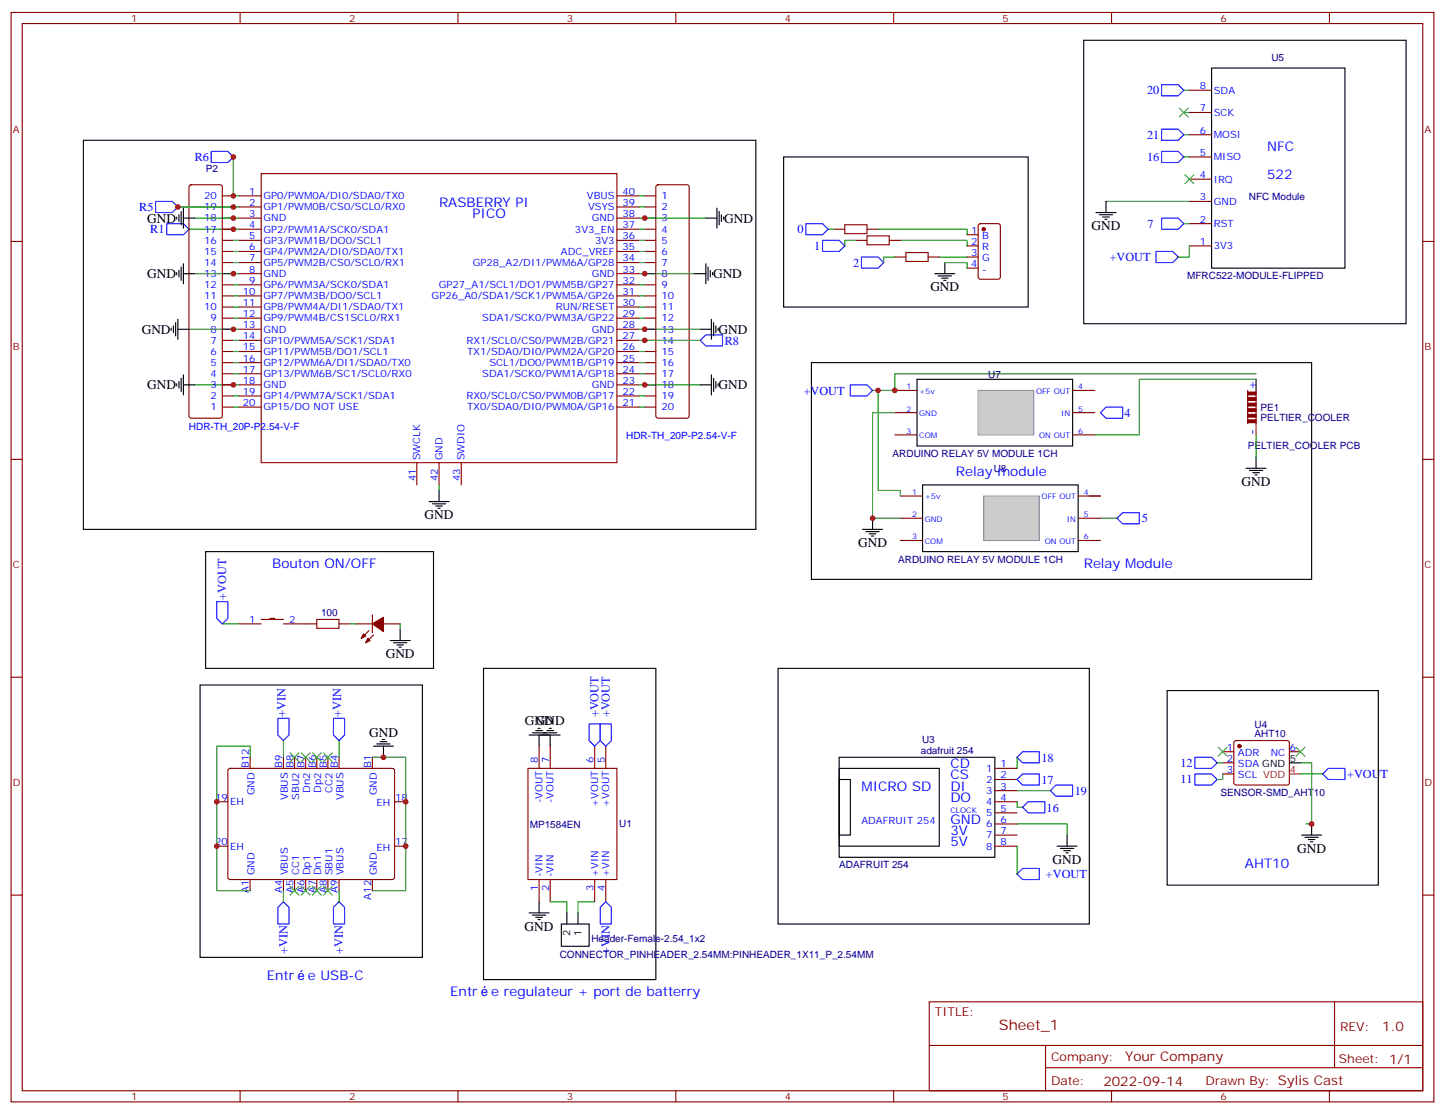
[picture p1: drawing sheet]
<svg xmlns="http://www.w3.org/2000/svg" width="459mm" height="354mm" viewBox="0 0 459 354" stroke-linecap="round" stroke-linejoin="round" font-family="sans-serif">
<g fill="none" stroke="#870000" stroke-width=".35">
<path d="M3.5 4h451.6v345.7h-451.6zM7.1 7.5h444.5v338.6h-444.5zM76.2 4v3.5M145.3 4v3.5M214.5 4v3.5M283.6 4v3.5M352.8 4v3.5M421.9 4v3.5M377.5 35.7h7M377.5 28.6h7M60.2 58.8l.5-.2h9.1l.5 .2 .3 .5v72.7l-.3 .5-.5 .2h-9.1l-.5-.2-.2-.5v-72.7zM82.9 55.1h112.9v91.7h-112.9z"/>
<path d="M208.4 58.8l.4-.2h9.2l.5 .2 .2 .5v72.7l-.2 .5-.5 .2h-9.2l-.5-.2-.2-.5v-72.7zM377.5 56.9h7M377.5 49.8h7M377.5 42.8h7M3.5 76.6h3.6M70.6 62.2h3.5M70.6 65.7h3.5M70.6 69.2h3.5M70.6 72.7h3.5M70.6 76.3h3.5M70.6 79.8h3.5M75.8 62.2h7.1"/>
<path d="M75.8 65.7h7.1M75.8 69.2h7.1M75.8 72.7h7.1M75.8 76.3h7.1M75.8 79.8h7.1M195.8 62.2h7M195.8 65.7h7M195.8 69.2h7M195.8 72.7h7M195.8 76.3h7M195.8 79.8h7M204.6 62.2h3.5"/>
<path d="M204.6 65.7h3.5M204.6 69.2h3.5M204.6 72.7h3.5M204.6 76.3h3.5M204.6 79.8h3.5M264.6 72.7h3.5M268.1 71.3h7.1v2.9h-7.1zM271.6 76.3h3.6M275.2 74.9h7v2.8h-7zM275.2 72.7h3.5M282.2 76.3h3.6M306.9 74.5h3.5"/>
<path d="M306.9 78h3.5M310.7 71.2l.4-.2h5.7l.6 .4 .1 16.5-.5 .7h-5.9l-.6-.4-.1-16.5zM377.5 78h7M377.5 71h7M377.5 63.9h7M451.6 76.6h3.5M70.6 83.3h3.5M70.6 86.9h3.5M70.6 90.4h3.5M70.6 93.9h3.5M70.6 97.4h3.5M75.8 83.3h7.1"/>
<path d="M75.8 86.9h7.1M75.8 90.4h7.1M75.8 93.9h7.1M75.8 97.4h7.1M195.8 83.3h7M195.8 86.9h7M195.8 90.4h7M195.8 93.9h7M195.8 97.4h7M204.6 83.3h3.5M204.6 86.9h3.5M204.6 90.4h3.5"/>
<path d="M204.6 93.9h3.5M204.6 97.4h3.5M284 81.6h3.5M287.5 80.2h7.1v2.8h-7.1zM294.6 81.6h3.5M306.9 81.6h3.5M306.9 85.1h3.5M70.6 101h3.5M70.6 104.5h3.5M70.6 108h3.5M70.6 111.5h3.5M70.6 115.1h3.5"/>
<path d="M70.6 118.6h3.5M75.8 101h7.1M75.8 104.5h7.1M75.8 108h7.1M75.8 111.5h7.1M75.8 115.1h7.1M75.8 118.6h7.1M195.8 101h7M195.8 104.5h7M195.8 108h7M195.8 111.5h7M195.8 115.1h7"/>
<path d="M195.8 118.6h7M204.6 101h3.5M204.6 104.5h3.5M204.6 108h3.5M204.6 111.5h3.5M204.6 115.1h3.5M204.6 118.6h3.5M70.6 122.1h3.5M70.6 125.7h3.5M70.6 129.2h3.5M75.8 122.1h7.1M75.8 125.7h7.1"/>
<path d="M75.8 129.2h7.1M195.8 122.1h7M195.8 125.7h7M195.8 129.2h7M204.6 122.1h3.5M204.6 125.7h3.5M204.6 129.2h3.5M284 123.9h7M284 131h7M284 138h7M340.4 123.9h7.1M340.4 131h7.1"/>
<path d="M340.4 138h7.1M3.5 145.8h3.6M132.3 146.8v7.1M139.3 146.8v7.1M146.4 146.8v7.1M451.6 145.8h3.5M75.8 198h7.1M82.9 196.6h7.1M85.7 196.6v-.4h1.4v.4M90 198h10.5M100.5 196.6h7.1v2.8h-7.1zM107.6 198h3.5"/>
<path d="M112.9 198h5.3M118.2 195.2v5.6M121.7 198h5.3M3.5 214.9h3.6M117.1 200.1l-2.4 2.5M118.5 201.5l-2.4 2.5M451.6 214.9h3.5M171.1 236.8v7M174.6 236.8v7M188.7 236.8v7M192.3 236.8v7M388.1 238.5h3.5"/>
<path d="M391.8 235.2l.5-.2h16.2l.5 .2 .2 .5v12.7l-.2 .5-.5 .2h-16.2l-.5-.2-.2-.5v-12.7zM409.2 238.5h3.5M68.8 254.4h3.5M72.6 244l.4-.2 51.8 .1 .4 .6v34.2l-.7 .4h-51.7l-.5-.7v-33.9zM79.4 240.3v3.5M90 240.3v3.5M93.5 240.3v3.5M97 240.3v3.5M100.5 240.3v3.5M104.1 240.3v3.5M107.6 240.3v3.5M118.2 240.3v3.5"/>
<path d="M125.2 254.4h3.6M167.6 243.8h28.2v35.3h-28.2zM315.7 254.4h7.1M315.7 243.8h7.1M315.7 247.4h7.1M315.7 250.9h7.1M315.7 258h7.1M388.1 242.1h3.5M388.1 245.6h3.5M68.8 268.5h3.5M79.4 279.1v3.5M90 279.1v3.5"/>
<path d="M93.5 279.1v3.5M97 279.1v3.5M100.5 279.1v3.5M104.1 279.1v3.5M107.6 279.1v3.5M118.2 279.1v3.5M125.2 268.5h3.6M171.1 279.1v7.1M174.6 279.1v7.1M188.7 279.1v7.1M192.3 279.1v7.1M315.7 268.5h7.1"/>
<path d="M315.7 261.5h7.1M315.7 265h7.1M3.5 284.1h3.6M451.6 284.1h3.5M294.9 317.9h156.7v28.2h-156.7zM423.5 317.9l.1 20.9M295 331.8h156.4M331.8 338.8h119.6M331.8 331.8v14.1M76.2 346.1v3.6M145.3 346.1v3.6M214.5 346.1v3.6"/>
<path d="M283.6 346.1v3.6M352.8 346.1v3.6M421.9 346.1v3.6"/>
</g>
<g fill="none" stroke="#000" stroke-width=".35">
<path d="M344 12.8h102.3v89.9h-102.3zM384.5 21.6h42.4v63.5h-42.4zM26.5 44.5h213.4v123.5h-213.4zM248.7 49.8h77.6v47.6h-77.6zM56.1 68.9v.7M56.8 68.2v2.1M57.5 67.1v4.2M58.2 69.2h3.5M58.2 66v6.4M224 69.2h3.5M227.5 66v6.4M228.2 67.1v4.2"/>
<path d="M229 68.2v2.1M229.7 68.9v.7M347.8 67.5h6.4M348.9 68.2h4.2M350 68.9h2.1M350.7 69.6h.7M351 63.9v3.6M56.1 86.5v.7M56.8 85.8v2.1M57.5 84.7v4.3M58.2 86.9h3.5M58.2 83.7v6.3"/>
<path d="M220.5 86.9h3.5M224 83.7v6.3M224.7 84.7v4.3M225.4 85.8v2.1M226.1 86.5v.7M296.7 86.9h6.3M297.7 87.6h4.3M298.8 88.3h2.1M299.5 89h.7M299.9 83.3v3.6M54.3 104.1v.7M55 103.4v2.2"/>
<path d="M55.7 102.4v4.2M56.4 104.5h3.6M56.4 101.3v6.4M58.2 119v6.3M222.2 104.5h3.6M225.8 101.3v6.4M225.8 119v6.3M226.5 102.4v4.2M227.2 103.4v2.2M227.9 104.1v.7M257.5 115.1h158.8v68.8h-158.8zM56.1 121.8v.7"/>
<path d="M56.8 121.1v2.1M57.5 120v4.2M58.2 122.1h3.5M222.2 122.1h3.6M226.5 120v4.2M227.2 121.1v2.1M227.9 121.8v.7M291 120.4h49.4v21.1h-49.4zM398.6 120.4v3.5M136.2 159.2h6.3M137.2 159.9h4.3M139.3 155.6v3.6"/>
<path d="M395.5 148.6h6.3M396.5 149.3h4.3M397.6 150h2.1M398.3 150.7h.7M398.6 145.1v3.5M65.3 175h72.3v37.1h-72.3zM138.3 160.6h2.1M139 161.3h.7M127 199.7v3.6M63.5 217.4h70.6v86.4h-70.6zM123.8 203.3h6.4M124.9 204h4.2"/>
<path d="M125.9 204.7h2.2M126.6 205.4h.8M153.5 212.1h54.6v98.8h-54.6zM246.9 212.1h98.8v81.1h-98.8zM370.4 219.1h67v61.8h-67zM118.5 236.8h6.4M119.6 236.1h4.2M120.6 235.4h2.2M121.4 234.7h.7M121.7 236.8v3.5M167.9 233.3h9.9M169 232.6h7.7"/>
<path d="M170 231.8h2.2M170.7 231.1h.7M171.1 233.3v3.5M173.6 231.8h2.1M174.3 231.1h.7M174.6 233.3v3.5M266.3 240.3h49.4v31.8h-49.4zM266.3 243.8h31.8v24.7h-31.8zM266.3 247.4h3.6v17.6h-3.6zM409.2 242.1h3.5M335.5 268.5h6.3M336.5 269.2h4.3"/>
<path d="M337.6 269.9h2.1M338.3 270.7h.7M338.7 265v3.5M413.1 265h6.4M414.2 265.7h4.2M415.2 266.4h2.1M415.9 267.1h.7M416.3 261.5v3.5M167.9 289.7h6.4M169 290.4h4.2M170 291.1h2.2M170.7 291.8h.7"/>
<path d="M171.1 286.2v3.5M178.2 293.2h8.8v7.1h-8.8zM179.9 289.7v3.5M183.4 289.7v3.5"/>
</g>
<g fill="#870000" stroke="#870000" stroke-width=".35">
<path d="M115.4 201.2l.7 .7-1.4 .7z"/>
<path d="M116.8 202.6l.7 .7-1.4 .7z"/>
<path d="M118.2 198l3.5-2.1v4.5z"/>
<circle cx="312.2" cy="72.7" r=".53"/>
<circle cx="393.3" cy="236.8" r=".53"/>
</g>
<g fill="none" stroke="#008700" stroke-width=".35">
<path d="M375.7 35.7h1.8M375.7 28.6h1.8M74.1 49.8v12.4h1.7M375.7 49.8h1.8M375.7 42.8h1.8M56.4 65.7h19.4M60 72.7h15.8M61.7 69.2h14.1M74.1 76.3h1.7M74.1 79.8h1.7M202.8 72.7h1.8M202.8 65.7h1.8"/>
<path d="M202.8 69.2h21.2M202.8 62.2h1.8M202.8 76.3h1.8M202.8 79.8h1.8M262.8 72.7h1.8M271.6 76.3h-3.5v1.7M278.7 72.7h28.2v1.8M285.8 76.3h21.1v1.7M351 63.9h26.5M375.7 71h1.8M377.5 78v3.6h-3.6M61.7 86.9h14.1"/>
<path d="M74.1 83.3h1.7M74.1 90.4h1.7M74.1 93.9h1.7M74.1 97.4h1.7M202.8 86.9h17.7M202.8 83.3h1.8M202.8 90.4h1.8M202.8 93.9h1.8M202.8 97.4h1.8M284 81.6h-3.5v1.7M298.1 81.6h8.8M299.9 83.3h7v1.8"/>
<path d="M60 104.5h15.8M74.1 108h1.7M74.1 101h1.7M74.1 111.5h1.7M74.1 115.1h1.7M74.1 118.6h1.7M202.8 108h19.4M202.8 101h1.8M202.8 111.5h1.8M202.8 115.1h1.8M202.8 118.6h1.8M202.8 104.5h19.4"/>
<path d="M398.6 118.6h-114.6v5.3M61.7 122.1h14.1M74.1 125.7h1.7M74.1 129.2h1.7M202.8 122.1h19.4M202.8 125.7h1.8M202.8 129.2h1.8M139.3 153.9v1.7M345.7 157.4h3.5M349.2 164.5h5.3M70.6 198h5.2M111.1 198h1.8"/>
<path d="M127 198v1.7M90 235v5.3M107.6 235v5.3M79.4 240.3v-3.5h-10.6v45.8h10.6M118.2 240.3h10.6v42.3h-10.6M322.8 254.4v1.8h1.8M322.8 240.3v3.5M322.8 250.9h10.6M386.3 242.1h1.8M388.1 245.6v1.8h-1.8M412.7 242.1h3.6v19.4h-1.8M412.7 245.6h7.1"/>
<path d="M322.8 261.5h15.9v3.5M322.8 268.5v8.9M90 282.6v3.6M107.6 282.6v3.6M174.6 286.2h5.3v3.5M188.7 286.2h-5.3v3.5"/>
</g>
<g fill="none" stroke="#00f" stroke-width=".35">
<path d="M368.7 26.9h5.2l1.8 1.7-1.8 1.8h-5.2zM67 48h5.3l1.8 1.8-1.8 1.8h-5.3zM368.7 48h5.2l1.8 1.8-1.8 1.8h-5.2zM368.7 41h5.2l1.8 1.8-1.8 1.7h-5.2zM49.4 63.9h5.3l1.7 1.8-1.7 1.8h-5.3zM52.9 71h5.3l1.8 1.7-1.8 1.8h-5.3zM255.8 71h5.3l1.7 1.7-1.7 1.8h-5.3zM261.1 76.3h5.2l1.8 1.7-1.8 1.8h-5.2zM366.9 79.8h5.3l1.7 1.8-1.7 1.7h-5.3zM368.7 69.2h5.2l1.8 1.8-1.8 1.7h-5.2zM273.4 81.6h5.3l1.8 1.7-1.8 1.8h-5.3zM222.2 108l1.8-1.7h5.3v3.5h-5.3z"/>
<path d="M269.9 122.1h5.3l1.7 1.8-1.7 1.8h-5.3zM349.2 131l1.8-1.8h5.3v3.5h-5.3zM354.5 164.5l1.8-1.8h5.3v3.5h-5.3zM68.8 190.9h3.5v5.3l-1.7 1.8-1.8-1.8zM88.2 228h3.5v5.3l-1.7 1.7-1.8-1.7zM105.8 228h3.6v5.3l-1.8 1.7-1.8-1.7zM187 229.7h3.5v5.3l-1.8 1.8-1.7-1.8zM190.5 229.7h3.5v5.3l-1.7 1.8-1.8-1.8zM322.8 240.3l1.8-1.8h5.2v3.6h-5.2zM322.8 247.4l1.8-1.8h5.2v3.5h-5.2zM324.6 256.2l1.7-1.8h5.3v3.6h-5.3zM333.4 250.9l1.7-1.8h5.3v3.6h-5.3z"/>
<path d="M379.2 240.3h5.3l1.8 1.8-1.8 1.7h-5.3zM379.2 245.6h5.3l1.8 1.8-1.8 1.7h-5.3zM421.6 243.8h5.3v3.6h-5.3l-1.8-1.8zM322.8 277.4l1.8-1.8h5.2v3.5h-5.2zM90 286.2l1.7 1.7v5.3h-3.5v-5.3zM107.6 286.2l1.8 1.7v5.3h-3.6v-5.3zM192.3 286.2l1.7 1.7v5.3h-3.5v-5.3z"/>
</g>
<g fill="none" stroke="#3c3" stroke-width=".35">
<path d="M374.3 34.3l2.8 2.8M377.1 34.3l-2.8 2.8M376.1 55.5l2.8 2.8M378.9 55.5l-2.8 2.8M92.1 238.9l2.8 2.8M94.9 238.9l-2.8 2.8M95.6 238.9l2.8 2.8M98.4 238.9l-2.8 2.8M99.1 238.9l2.9 2.8M102 238.9l-2.9 2.8M102.7 238.9l2.8 2.8M105.5 238.9l-2.8 2.8"/>
<path d="M386.6 237.1l2.9 2.9M389.5 237.1l-2.9 2.9M411.3 237.1l2.9 2.9M414.2 237.1l-2.9 2.9M92.1 281.2l2.8 2.9M94.9 281.2l-2.8 2.9M95.6 281.2l2.8 2.9M98.4 281.2l-2.8 2.9M99.1 281.2l2.9 2.9M102 281.2l-2.9 2.9M102.7 281.2l2.8 2.9M105.5 281.2l-2.8 2.9"/>
</g>
<path d="M398.6 134.5v3.5M409.2 245.6h3.5" fill="none" stroke="#f00" stroke-width=".35"/>
<g fill="#850000" stroke="#850000" stroke-width=".35">
<path d="M396 133.2h2.6v.9h-2.6z"/>
<path d="M396 131.5h2.6v.9h-2.6z"/>
<path d="M396 129.7h2.6v.9h-2.6z"/>
<path d="M396 128h2.6v.8h-2.6z"/>
<path d="M396 126.2h2.6v.9h-2.6z"/>
<path d="M396 124.4h2.6v.9h-2.6z"/>
</g>
<path d="M396 123.9v10.6M398.6 123.9v10.6" fill="none" stroke="#850000" stroke-width=".35"/>
<path d="M310.4 123.9h17.7v14.1h-17.7z" fill="#ccc" stroke="#999" stroke-width=".35"/>
<path d="M292.8 153.9h49.4v21.1h-49.4z" fill="none" stroke="#000" stroke-width=".35"/>
<path d="M285.8 157.4h7M342.2 157.4h7M285.8 164.5h7M285.8 171.5h7M342.2 164.5h7M342.2 171.5h7" fill="none" stroke="#870000" stroke-width=".35"/>
<path d="M312.2 157.4h17.6v14.1h-17.6z" fill="#ccc" stroke="#999" stroke-width=".35"/>
<path d="M276.9 123.9h7.1M278.7 123.9v31.7h7.1v1.8M284 131h-7.1v33.5h8.9M398.6 120.4h-37v17.6h-14.1M398.6 138v7.1" fill="none" stroke="#008700" stroke-width=".35"/>
<path d="M273.8 168h6.3M274.8 168.7h4.2M275.9 169.4h2.1M276.6 170.1h.7M276.9 164.5v3.5" fill="none" stroke="#000" stroke-width=".35"/>
<g fill="#c00">
<circle cx="68.8" cy="254.4" r=".88"/>
<circle cx="68.8" cy="268.5" r=".88"/>
<circle cx="128.8" cy="268.5" r=".88"/>
<circle cx="128.8" cy="254.4" r=".88"/>
<circle cx="121.7" cy="240.3" r=".88"/>
<circle cx="74.1" cy="122.1" r=".88"/>
<circle cx="74.1" cy="72.7" r=".88"/>
<circle cx="74.1" cy="65.7" r=".88"/>
<circle cx="74.1" cy="62.2" r=".88"/>
<circle cx="74.1" cy="104.5" r=".88"/>
<circle cx="74.1" cy="86.9" r=".88"/>
<circle cx="74.1" cy="69.2" r=".88"/>
<circle cx="204.6" cy="122.1" r=".88"/>
<circle cx="204.6" cy="108" r=".88"/>
<circle cx="204.6" cy="104.5" r=".88"/>
<circle cx="204.6" cy="86.9" r=".88"/>
<circle cx="204.6" cy="69.2" r=".88"/>
<circle cx="74.1" cy="49.8" r=".88"/>
<circle cx="56.4" cy="65.7" r=".88"/>
<circle cx="416.3" cy="261.5" r=".88"/>
<circle cx="284" cy="123.9" r=".88"/>
<circle cx="278.7" cy="123.9" r=".88"/>
<circle cx="276.9" cy="164.5" r=".88"/>
</g>
<text font-size="4.6" fill="#800" x="317" y="327">Sheet_1</text>
<g font-size="4.2" fill="#00f">
<text x="402.2" y="48">NFC</text>
<text x="402.2" y="56.9">522</text>
<text x="139.3" y="65.7">RASBERRY PI</text>
<text x="149.9" y="69.2">PICO</text>
<text x="398.6" y="138" transform="rotate(-90 398.6 138)">-</text>
<text x="303.4" y="151.1">Relay module</text>
<text x="86.4" y="180.3">Bouton ON/OFF</text>
<text x="344" y="180.3">Relay Module</text>
<text x="301.6" y="243.8">CD</text>
<text x="273.4" y="250.9">MICRO SD</text>
<text x="301.6" y="250.9">DI</text>
<text x="301.6" y="247.4">CS</text>
<text x="301.6" y="254.4">DO</text>
<text x="301.6" y="261.5">GND</text>
<text x="301.6" y="268.5">5V</text>
<text x="301.6" y="265">3V</text>
<text x="395.1" y="275.6">AHT10</text>
<text x="84.7" y="310.9">Entr</text>
<text x="97.7" y="310.9">e USB-C</text>
<text x="142.9" y="316.2">Entr</text>
<text x="155.9" y="316.2">e regulateur + port de batterry</text>
</g>
<g font-size="4.2">
<text x="46.7" y="70.6">GND</text>
<text x="229.8" y="70.6">GND</text>
<text x="346.4" y="73.1">GND</text>
<text x="46.7" y="88.3">GND</text>
<text x="226.3" y="88.3">GND</text>
<text x="295.3" y="92.5">GND</text>
<text x="45" y="105.9">GND</text>
<text x="228.1" y="105.9">GND</text>
<text x="46.7" y="123.5">GND</text>
<text x="228.1" y="123.5">GND</text>
<text x="394.1" y="154.2">GND</text>
<text x="134.8" y="164.8">GND</text>
<text x="272.3" y="173.6">GND</text>
<text x="122.4" y="208.9">GND</text>
<text x="117.2" y="233.7">GND</text>
<text x="166.6" y="230.2">GND</text>
<text x="170" y="230">GND</text>
<text x="334.1" y="274.2">GND</text>
<text x="411.7" y="270.7">GND</text>
<text x="166.5" y="295.3">GND</text>
</g>
<g font-size="4.2" fill="#800">
<text x="438.7" y="327.2">1.0</text>
<text x="357.1" y="336.7">Your Company</text>
<text x="350.2" y="344.6">2022-09-14</text>
</g>
<g font-size="3.9" fill="#00f">
<text x="364.1" y="29.9">20</text>
<text x="364.1" y="44">21</text>
<text x="61.8" y="51.1">R6</text>
<text x="364.1" y="51.1">16</text>
<text x="44.2" y="67">R5</text>
<text x="47.7" y="74">R1</text>
<text x="253.1" y="74">0</text>
<text x="364.2" y="72.2">7</text>
<text x="258.4" y="79.3">1</text>
<text x="352.2" y="82.8">+VOUT</text>
<text x="270.8" y="84.6">2</text>
<text x="230" y="109.4">R8</text>
<text x="255.1" y="125.2">+VOUT</text>
<text x="398.6" y="123.9" transform="rotate(-90 398.6 123.9)">+</text>
<text x="356.9" y="132.3">4</text>
<text x="362.4" y="165.8">5</text>
<text x="71.8" y="190.3" transform="rotate(-90 71.8 190.3)">+VOUT</text>
<text x="90.6" y="227.4" transform="rotate(-90 90.6 227.4)">+VIN</text>
<text x="108.2" y="227.4" transform="rotate(-90 108.2 227.4)">+VIN</text>
<text x="190" y="227.6" transform="rotate(-90 190 227.6)">+VOUT</text>
<text x="193.5" y="227.6" transform="rotate(-90 193.5 227.6)">+VOUT</text>
<text x="330.6" y="241.7">18</text>
<text x="374.6" y="243.3">12</text>
<text x="330.6" y="248.7">17</text>
<text x="374.6" y="248.6">11</text>
<text x="427.6" y="246.9">+VOUT</text>
<text x="332.2" y="257.5">16</text>
<text x="341.1" y="252.2">19</text>
<text x="332" y="278.6">+VOUT</text>
<text x="91.2" y="302.7" transform="rotate(-90 91.2 302.7)">+VIN</text>
<text x="108.8" y="302.7" transform="rotate(-90 108.8 302.7)">+VIN</text>
<text x="193.5" y="302.7" transform="rotate(-90 193.5 302.7)">+VIN</text>
</g>
<g font-size="3.9" fill="#800">
<text x="296.7" y="322.5">TITLE:</text>
<text x="425.3" y="327.2">REV:</text>
<text x="333.6" y="336.7">Company:</text>
<text x="425" y="337.3">Sheet: 1/1</text>
<text x="333.6" y="344.4">Date:</text>
<text x="382.6" y="344.5">Drawn By: Sylis Cast</text>
</g>
<g font-size="3.2" fill="#800">
<text x="41.6" y="6.9">1</text>
<text x="110.8" y="6.9">2</text>
<text x="179.9" y="6.9">3</text>
<text x="249.1" y="6.9">4</text>
<text x="318.2" y="6.9">5</text>
<text x="387.3" y="6.9">6</text>
<text x="4.1" y="42.1">A</text>
<text x="452.1" y="42.1">A</text>
<text x="4.1" y="111.2">B</text>
<text x="452.1" y="111.2">B</text>
<text x="4.1" y="180.3">C</text>
<text x="452.1" y="180.3">C</text>
<text x="4.1" y="249.5">D</text>
<text x="452.1" y="249.5">D</text>
<text x="41.6" y="349.1">1</text>
<text x="110.8" y="349.1">2</text>
<text x="179.9" y="349.1">3</text>
<text x="249.1" y="349.1">4</text>
<text x="318.2" y="349.1">5</text>
<text x="387.3" y="349.1">6</text>
</g>
<g font-size="3.2" fill="#000080">
<text x="403.5" y="19.3">U5</text>
<text x="65.4" y="54.5">P2</text>
<text x="396.4" y="63.4">NFC Module</text>
<text x="376.8" y="88.6">MFRC522-MODULE-FLIPPED</text>
<text x="313.6" y="119.8">U7</text>
<text x="400" y="130.3">PE1</text>
<text x="400" y="133.5">PELTIER_COOLER</text>
<text x="396" y="142.4">PELTIER_COOLER PCB</text>
<text x="283.3" y="145.1">ARDUINO RELAY 5V MODULE 1CH</text>
<text x="315.4" y="149.8">U8</text>
<text x="285" y="178.6">ARDUINO RELAY 5V MODULE 1CH</text>
<text x="101.9" y="195.5">100</text>
<text x="398.2" y="234">AHT10</text>
<text x="398.2" y="231">U4</text>
<text x="292.2" y="239.1">adafruit 254</text>
<text x="292.7" y="235.8">U3</text>
<text x="387.3" y="252.7">SENSOR-SMD_AHT10</text>
<text x="168.1" y="262.6">MP1584EN</text>
<text x="196.5" y="262.6">U1</text>
<text x="266.3" y="275.6">ADAFRUIT 254</text>
<text x="187.7" y="299">Header-Female-2.54_1x2</text>
<text x="177.6" y="304">CONNECTOR_PINHEADER_2.54MM:PINHEADER_1X11_P_2.54MM</text>
</g>
<g font-size="3.2" fill="#00f">
<text x="380.7" y="28.3">8</text>
<text x="385.2" y="29.7">SDA</text>
<text x="380.7" y="35.3">7</text>
<text x="385.2" y="36.8">SCK</text>
<text x="380.7" y="42.4">6</text>
<text x="385.2" y="43.8">MOSI</text>
<text x="380.7" y="49.5">5</text>
<text x="385.2" y="50.9">MISO</text>
<text x="380.7" y="56.5">4</text>
<text x="385.2" y="57.9">IRQ</text>
<text x="64.8" y="63.2">20</text>
<text x="79.1" y="61.8">1</text>
<text x="79.1" y="65.3">2</text>
<text x="83.6" y="63.2">GP0/PWM0A/DI0/SDA0/TX0</text>
<text x="186.3" y="63.2">VBUS</text>
<text x="197.6" y="65.3">39</text>
<text x="197.6" y="61.8">40</text>
<text x="209.9" y="63.2">1</text>
<text x="380.7" y="63.6">3</text>
<text x="385.2" y="65">GND</text>
<text x="64.8" y="70.3">18</text>
<text x="64.8" y="66.7">19</text>
<text x="79.1" y="68.9">3</text>
<text x="83.6" y="66.7">GP1/PWM0B/CS0/SCL0/RX0</text>
<text x="83.6" y="70.3">GND</text>
<text x="186.6" y="66.7">VSYS</text>
<text x="187.8" y="70.3">GND</text>
<text x="197.6" y="68.9">38</text>
<text x="209.9" y="66.7">2</text>
<text x="209.9" y="70.3">3</text>
<text x="380.7" y="70.6">2</text>
<text x="64.8" y="77.3">16</text>
<text x="64.8" y="73.8">17</text>
<text x="79.1" y="72.4">4</text>
<text x="79.1" y="75.9">5</text>
<text x="83.6" y="73.8">GP2/PWM1A/SCK0/SDA1</text>
<text x="83.6" y="77.3">GP3/PWM1B/DO0/SCL1</text>
<text x="182.5" y="73.8">3V3_EN</text>
<text x="188.9" y="77.3">3V3</text>
<text x="197.6" y="75.9">36</text>
<text x="197.6" y="72.4">37</text>
<text x="209.9" y="73.8">4</text>
<text x="209.9" y="77.3">5</text>
<text x="308.3" y="74.2">1</text>
<text x="308.3" y="77.7">2</text>
<text x="311.7" y="75.9">B</text>
<text x="380.7" y="77.7">1</text>
<text x="385.2" y="72">RST</text>
<text x="64.8" y="80.9">15</text>
<text x="79.1" y="79.4">6</text>
<text x="79.1" y="83">7</text>
<text x="83.6" y="80.9">GP4/PWM2A/DI0/SDA0/TX1</text>
<text x="178" y="80.9">ADC_VREF</text>
<text x="197.6" y="83">34</text>
<text x="197.6" y="79.4">35</text>
<text x="209.9" y="80.9">6</text>
<text x="308.3" y="81.2">3</text>
<text x="311.7" y="83">G</text>
<text x="311.7" y="79.4">R</text>
<text x="385.2" y="79.1">3V3</text>
<text x="64.8" y="87.9">13</text>
<text x="64.8" y="84.4">14</text>
<text x="79.1" y="86.5">8</text>
<text x="83.6" y="84.4">GP5/PWM2B/CS0/SCL0/RX1</text>
<text x="83.6" y="87.9">GND</text>
<text x="150" y="84.4">GP28_A2/DI1/PWM6A/GP28</text>
<text x="187.8" y="87.9">GND</text>
<text x="197.6" y="86.5">33</text>
<text x="209.9" y="84.4">7</text>
<text x="209.9" y="87.9">8</text>
<text x="308.3" y="84.7">4</text>
<text x="311.7" y="86.5">-</text>
<text x="64.8" y="95">11</text>
<text x="64.8" y="91.4">12</text>
<text x="77.1" y="93.6">10</text>
<text x="79.1" y="90">9</text>
<text x="83.6" y="91.4">GP6/PWM3A/SCK0/SDA1</text>
<text x="83.6" y="95">GP7/PWM3B/DO0/SCL1</text>
<text x="137" y="95">GP26_A0/SDA1/SCK1/PWM5A/GP26</text>
<text x="139.3" y="91.4">GP27_A1/SCL1/DO1/PWM5B/GP27</text>
<text x="197.6" y="93.6">31</text>
<text x="197.6" y="90">32</text>
<text x="209.9" y="91.4">9</text>
<text x="209.9" y="95">10</text>
<text x="64.8" y="98.5">10</text>
<text x="77.1" y="97.1">11</text>
<text x="77.1" y="100.6">12</text>
<text x="83.6" y="98.5">GP8/PWM4A/DI1/SDA0/TX1</text>
<text x="176.4" y="98.5">RUN/RESET</text>
<text x="197.6" y="100.6">29</text>
<text x="197.6" y="97.1">30</text>
<text x="209.9" y="98.5">11</text>
<text x="66.8" y="105.6">8</text>
<text x="66.8" y="102">9</text>
<text x="77.1" y="104.1">13</text>
<text x="77.1" y="107.7">14</text>
<text x="83.6" y="102">GP9/PWM4B/CS1SCL0/RX1</text>
<text x="83.6" y="105.6">GND</text>
<text x="153" y="102">SDA1/SCK0/PWM3A/GP22</text>
<text x="187.8" y="105.6">GND</text>
<text x="197.6" y="107.7">27</text>
<text x="197.6" y="104.1">28</text>
<text x="209.9" y="102">12</text>
<text x="209.9" y="105.6">13</text>
<text x="66.8" y="112.6">6</text>
<text x="66.8" y="109.1">7</text>
<text x="77.1" y="111.2">15</text>
<text x="83.6" y="109.1">GP10/PWM5A/SCK1/SDA1</text>
<text x="83.6" y="112.6">GP11/PWM5B/DO1/SCL1</text>
<text x="148" y="109.1">RX1/SCL0/CS0/PWM2B/GP21</text>
<text x="148.3" y="112.6">TX1/SDA0/DI0/PWM2A/GP20</text>
<text x="197.6" y="111.2">26</text>
<text x="209.9" y="109.1">14</text>
<text x="209.9" y="112.6">15</text>
<text x="66.8" y="119.7">4</text>
<text x="66.8" y="116.1">5</text>
<text x="77.1" y="114.7">16</text>
<text x="77.1" y="118.3">17</text>
<text x="83.6" y="116.1">GP12/PWM6A/DI1/SDA0/TX0</text>
<text x="83.6" y="119.7">GP13/PWM6B/SC1/SCL0/RX0</text>
<text x="153" y="119.7">SDA1/SCK0/PWM1A/GP18</text>
<text x="155.3" y="116.1">SCL1/DO0/PWM1B/GP19</text>
<text x="197.6" y="118.3">24</text>
<text x="197.6" y="114.7">25</text>
<text x="209.9" y="116.1">16</text>
<text x="209.9" y="119.7">17</text>
<text x="66.8" y="123.2">3</text>
<text x="77.1" y="121.8">18</text>
<text x="77.1" y="125.3">19</text>
<text x="83.6" y="123.2">GND</text>
<text x="187.8" y="123.2">GND</text>
<text x="197.6" y="125.3">22</text>
<text x="197.6" y="121.8">23</text>
<text x="209.9" y="123.2">18</text>
<text x="66.8" y="130.2">1</text>
<text x="66.8" y="126.7">2</text>
<text x="77.1" y="128.8">20</text>
<text x="83.6" y="126.7">GP14/PWM7A/SCK1/SDA1</text>
<text x="83.6" y="130.2">GP15/DO NOT USE</text>
<text x="148" y="126.7">RX0/SCL0/CS0/PWM0B/GP17</text>
<text x="148.3" y="130.2">TX0/SDA0/DI0/PWM0A/GP16</text>
<text x="197.6" y="128.8">21</text>
<text x="209.9" y="126.7">19</text>
<text x="209.9" y="130.2">20</text>
<text x="60" y="136.4">HDR-TH_20P-P2.54-V-F</text>
<text x="198.7" y="139.3">HDR-TH_20P-P2.54-V-F</text>
<text x="133.3" y="146.1" transform="rotate(-90 133.3 146.1)">SWCLK</text>
<text x="140.4" y="146.1" transform="rotate(-90 140.4 146.1)">GND</text>
<text x="147.5" y="146.1" transform="rotate(-90 147.5 146.1)">SWDIO</text>
<text x="131.9" y="152.6" transform="rotate(-90 131.9 152.6)">41</text>
<text x="139" y="152.6" transform="rotate(-90 139 152.6)">42</text>
<text x="146" y="152.6" transform="rotate(-90 146 152.6)">43</text>
<text x="79.1" y="197.6">1</text>
<text x="91.7" y="197.6">2</text>
<text x="389.4" y="238.2">1</text>
<text x="392.9" y="240">ADR</text>
<text x="403.3" y="240">NC</text>
<text x="409.4" y="238.2">6</text>
<text x="79" y="243.7" transform="rotate(-90 79 243.7)">B12</text>
<text x="89.6" y="243.7" transform="rotate(-90 89.6 243.7)">B9</text>
<text x="93.1" y="243.7" transform="rotate(-90 93.1 243.7)">B8</text>
<text x="96.7" y="243.7" transform="rotate(-90 96.7 243.7)">B7</text>
<text x="100.2" y="243.7" transform="rotate(-90 100.2 243.7)">B6</text>
<text x="103.7" y="243.7" transform="rotate(-90 103.7 243.7)">B5</text>
<text x="107.2" y="243.7" transform="rotate(-90 107.2 243.7)">B4</text>
<text x="117.8" y="243.7" transform="rotate(-90 117.8 243.7)">B1</text>
<text x="170.7" y="242.1" transform="rotate(-90 170.7 242.1)">8</text>
<text x="174.3" y="242.1" transform="rotate(-90 174.3 242.1)">7</text>
<text x="188.4" y="242.1" transform="rotate(-90 188.4 242.1)">6</text>
<text x="191.9" y="242.1" transform="rotate(-90 191.9 242.1)">5</text>
<text x="313" y="244.9">1</text>
<text x="317.5" y="243.5">1</text>
<text x="389.4" y="241.7">2</text>
<text x="389.4" y="245.3">3</text>
<text x="392.9" y="243.5">SDA GND</text>
<text x="98.4" y="251.6" transform="rotate(-90 98.4 251.6)">Dn2</text>
<text x="102" y="251.6" transform="rotate(-90 102 251.6)">Dp2</text>
<text x="105.5" y="251.6" transform="rotate(-90 105.5 251.6)">CC2</text>
<text x="313" y="248.4">2</text>
<text x="313" y="252">3</text>
<text x="317.5" y="247">2</text>
<text x="317.5" y="250.5">3</text>
<text x="392.9" y="247">SCL VDD</text>
<text x="68.3" y="254.1">19</text>
<text x="73" y="255.5">EH</text>
<text x="80.8" y="252.4" transform="rotate(-90 80.8 252.4)">GND</text>
<text x="91.4" y="254" transform="rotate(-90 91.4 254)">VBUS</text>
<text x="94.9" y="253.8" transform="rotate(-90 94.9 253.8)">SBU2</text>
<text x="109" y="254" transform="rotate(-90 109 254)">VBUS</text>
<text x="119.5" y="255.8">EH</text>
<text x="119.6" y="252.4" transform="rotate(-90 119.6 252.4)">GND</text>
<text x="125.4" y="254.1">18</text>
<text x="172.2" y="254.9" transform="rotate(-90 172.2 254.9)">-VOUT</text>
<text x="175.7" y="254.9" transform="rotate(-90 175.7 254.9)">-VOUT</text>
<text x="189.8" y="256.1" transform="rotate(-90 189.8 256.1)">+VOUT</text>
<text x="193.3" y="256.1" transform="rotate(-90 193.3 256.1)">+VOUT</text>
<text x="313" y="255.5">4</text>
<text x="317.5" y="254.1">4</text>
<text x="317.5" y="257.6">5</text>
<text x="273.4" y="261.5">ADAFRUIT 254</text>
<text x="313" y="259">5</text>
<text x="313" y="262.5">6</text>
<text x="317.5" y="261.1">6</text>
<text x="68.3" y="268.2">20</text>
<text x="73" y="269.6">EH</text>
<text x="119.5" y="269.9">EH</text>
<text x="125.4" y="268.2">17</text>
<text x="313" y="266.1">7</text>
<text x="313" y="269.6">8</text>
<text x="317.5" y="264.7">7</text>
<text x="317.5" y="268.2">8</text>
<text x="80.8" y="277.8" transform="rotate(-90 80.8 277.8)">GND</text>
<text x="91.4" y="277.8" transform="rotate(-90 91.4 277.8)">VBUS</text>
<text x="94.9" y="277.8" transform="rotate(-90 94.9 277.8)">CC1</text>
<text x="98.4" y="277.8" transform="rotate(-90 98.4 277.8)">Dp1</text>
<text x="102" y="277.8" transform="rotate(-90 102 277.8)">Dn1</text>
<text x="105.5" y="277.8" transform="rotate(-90 105.5 277.8)">SBU1</text>
<text x="109" y="277.8" transform="rotate(-90 109 277.8)">VBUS</text>
<text x="119.6" y="277.8" transform="rotate(-90 119.6 277.8)">GND</text>
<text x="172.2" y="278.4" transform="rotate(-90 172.2 278.4)">-VIN</text>
<text x="175.7" y="278.4" transform="rotate(-90 175.7 278.4)">-VIN</text>
<text x="189.8" y="278.4" transform="rotate(-90 189.8 278.4)">+VIN</text>
<text x="193.3" y="278.4" transform="rotate(-90 193.3 278.4)">+VIN</text>
<text x="79" y="283.5" transform="rotate(-90 79 283.5)">A1</text>
<text x="89.6" y="283.5" transform="rotate(-90 89.6 283.5)">A4</text>
<text x="93.1" y="283.5" transform="rotate(-90 93.1 283.5)">A5</text>
<text x="96.7" y="283.5" transform="rotate(-90 96.7 283.5)">A6</text>
<text x="100.2" y="283.5" transform="rotate(-90 100.2 283.5)">A7</text>
<text x="103.7" y="283.5" transform="rotate(-90 103.7 283.5)">A8</text>
<text x="107.2" y="283.5" transform="rotate(-90 107.2 283.5)">A9</text>
<text x="117.8" y="285.5" transform="rotate(-90 117.8 285.5)">A12</text>
<text x="170.7" y="282.9" transform="rotate(-90 170.7 282.9)">1</text>
<text x="174.3" y="282.9" transform="rotate(-90 174.3 282.9)">2</text>
<text x="188.4" y="282.9" transform="rotate(-90 188.4 282.9)">3</text>
<text x="191.9" y="282.9" transform="rotate(-90 191.9 282.9)">4</text>
</g>
<text font-size="3.2" fill="#f00" x="409.4" y="245.3">4</text>
<g font-size="3.2">
<text x="409.4" y="241.7">5</text>
<text x="181" y="297" transform="rotate(-90 181 297)">2</text>
<text x="184.5" y="297" transform="rotate(-90 184.5 297)">1</text>
</g>
<g font-size="2.5" fill="#00f">
<text x="287.7" y="123.5">1</text>
<text x="291.7" y="125">+5v</text>
<text x="328.8" y="125">OFF OUT</text>
<text x="342.2" y="123.5">4</text>
<text x="287.7" y="130.6">2</text>
<text x="342.2" y="130.6">5</text>
<text x="287.7" y="137.7">3</text>
<text x="291.7" y="132">GND</text>
<text x="336.8" y="132">IN</text>
<text x="342.2" y="137.7">6</text>
<text x="291.7" y="139.1">COM</text>
<text x="329.8" y="139.1">ON OUT</text>
<text x="289.5" y="157.1">1</text>
<text x="293.5" y="158.5">+5v</text>
<text x="330.6" y="158.5">OFF OUT</text>
<text x="344" y="157.1">4</text>
<text x="289.5" y="164.1">2</text>
<text x="293.5" y="165.5">GND</text>
<text x="338.6" y="165.5">IN</text>
<text x="344" y="164.1">5</text>
<text x="289.5" y="171.2">3</text>
<text x="293.5" y="172.6">COM</text>
<text x="331.6" y="172.6">ON OUT</text>
<text x="344" y="171.2">6</text>
<text x="301.6" y="258">CLOCK</text>
</g>
</svg>
